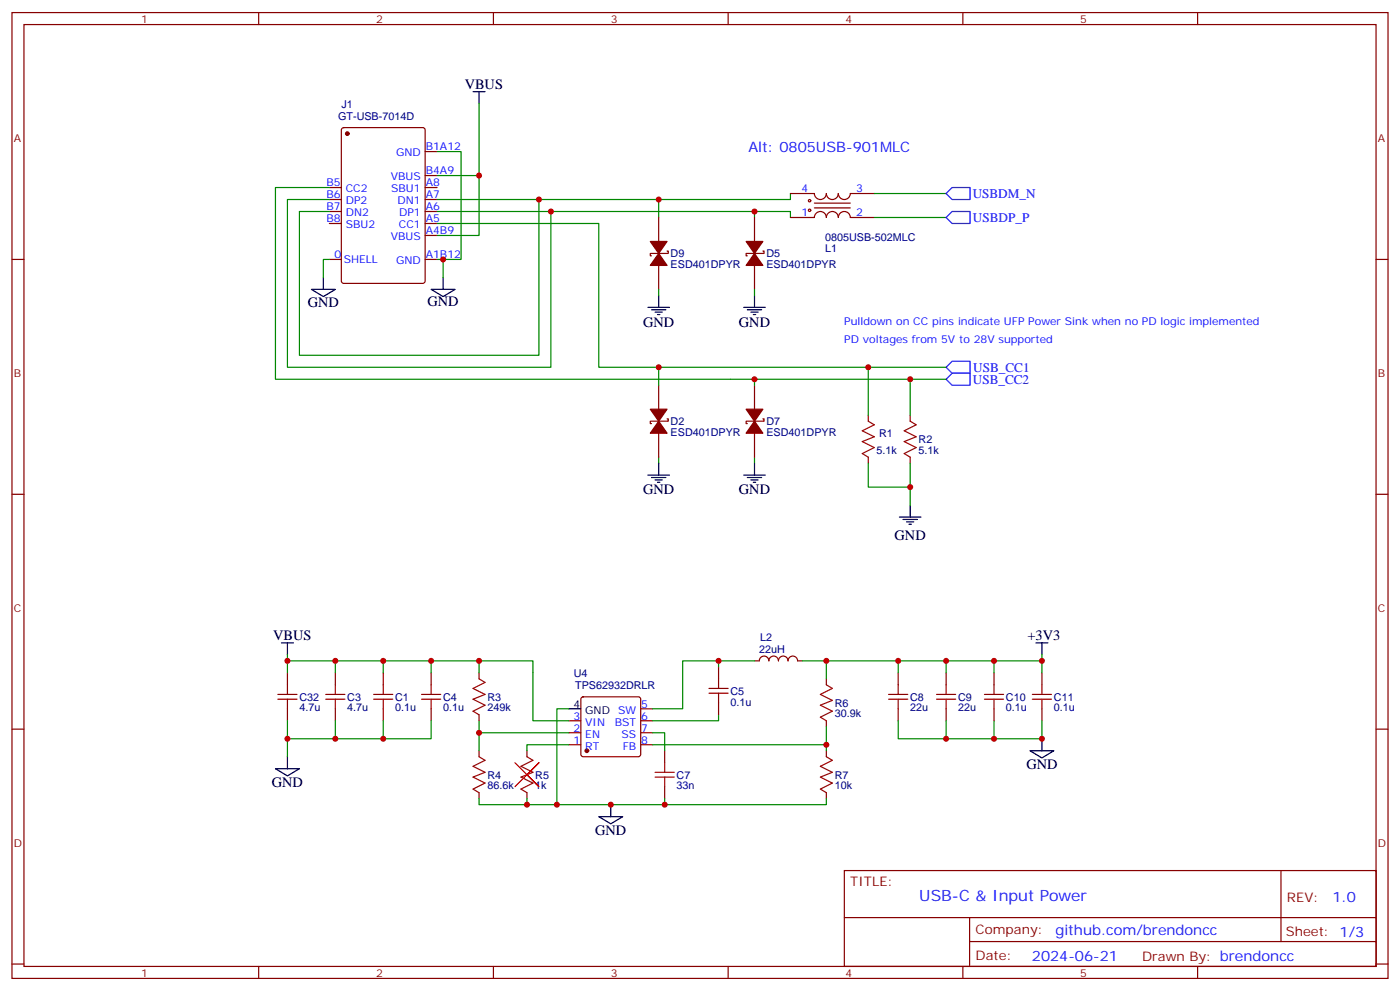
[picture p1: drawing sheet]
<svg xmlns="http://www.w3.org/2000/svg" width="412mm" height="292mm" viewBox="0 0 412 292" stroke-linecap="round" stroke-linejoin="round" font-family="sans-serif">
<g fill="none" stroke="#870000" stroke-width=".35">
<path d="M3.5 3.7h405.4v284.3h-405.4zM7.1 7.2h398.2v277.3h-398.2zM76.2 3.7v3.5M145.3 3.7v3.5M214.5 3.7v3.5M283.6 3.7v3.5M352.8 3.7v3.5M100.8 37.8l.4-.2h23.3l.7 .4v44.7l-.4 .7h-23.6l-.6-.4-.1-44.7zM97 55.2h3.5M97 58.7h3.5M125.2 55.2h3.6M125.2 58.7h3.6"/>
<path d="M125.2 51.7h3.6M125.2 44.6h3.6M232.8 57h7.1a1.76 1.76 0 0 0 1.8 1.7 1.76 1.76 0 0 0 1.7-1.7 1.76 1.76 0 0 0 1.8 1.7 1.76 1.76 0 0 0 1.7-1.7 1.76 1.76 0 0 0 1.8 1.7 1.76 1.76 0 0 0 1.8-1.7h7M239.9 59.8h10.6M3.5 76.4h3.6M97 76.4h3.5M97 62.3h3.5M97 65.8h3.5M125.2 76.4h3.6M125.2 62.3h3.6M125.2 65.8h3.6M125.2 69.3h3.6"/>
<path d="M194 64v7.1M194 78.1v7.1M196.5 73.9h.3v.7h-5.2v.7h.3M222.2 64v7.1M222.2 78.1v7.1M224.7 73.9h.4v.7h-5.3v.7h.3M232.8 64h7.1a1.76 1.76 0 0 1 1.8-1.7 1.76 1.76 0 0 1 1.7 1.7 1.76 1.76 0 0 1 1.8-1.7 1.76 1.76 0 0 1 1.7 1.7 1.76 1.76 0 0 1 1.8-1.7 1.76 1.76 0 0 1 1.8 1.7h7M239.9 61.2h10.6M405.3 76.4h3.6M194 113.4v7.1M222.2 113.4v7.1M194 127.5v7.1"/>
<path d="M196.5 123.3h.3v.7h-5.2v.7h.3M222.2 127.5v7.1M224.7 123.3h.4v.7h-5.3v.7h.3M255.8 122.2v1.8M255.8 134.6v1.7M268.1 122.2v1.8M268.1 134.6v1.7M3.5 145.5h3.6M405.3 145.5h3.6M84.7 198.1v3.5M98.8 198.1v3.5M112.9 198.1v3.5"/>
<path d="M127 198.1v3.5M141.1 198.1v1.7M211.7 196.3v3.5M222.2 194.6l1.5-.1a1.41 1.41 0 0 1 1.4-1.4 1.41 1.41 0 0 1 1.4 1.5 1.41 1.41 0 0 1 1.4-1.5 1.41 1.41 0 0 1 1.4 1.5 1.41 1.41 0 0 1 1.4-1.5 1.41 1.41 0 0 1 1.4 1.5 1.41 1.41 0 0 1 1.4-1.5 1.41 1.41 0 0 1 1.4 1.5h1.5M243.4 199.8v1.8M264.6 198.1v3.5M278.7 198.1v3.5M292.8 198.1v3.5M306.9 198.1v3.5M3.5 214.7h3.6M84.7 208.7v3.5M98.8 208.7v3.5"/>
<path d="M112.9 208.7v3.5M127 208.7v3.5M141.1 210.4v1.8M167.6 219.3h3.5M167.6 215.7h3.5M167.6 212.2h3.5M171.3 205.3l.5-.2h16.2l.5 .2 .2 .5v16.3l-.2 .5-.5 .2h-16.2l-.5-.3-.2-.4v-16.3zM188.7 219.3h3.6M188.7 215.7h3.6M188.7 212.2h3.6M188.7 208.7h3.6M211.7 206.9v3.5"/>
<path d="M243.4 212.2v1.8M264.6 208.7v3.5M278.7 208.7v3.5M292.8 208.7v3.5M306.9 208.7v3.5M405.3 214.7h3.6M141.1 221v1.8M141.1 233.4v1.7M155.2 221v1.8M155.2 233.4v1.7M195.8 221v3.5M195.8 231.6v3.5"/>
<path d="M243.4 221v1.8M243.4 233.4v1.7M248.7 256.3h156.6v28.2h-156.6zM377.3 256.3v20.9M248.7 270.1h156.5M285.6 277.2h119.6M285.6 270.1v14.2M3.5 283.8h3.6M76.2 284.5v3.5M145.3 284.5v3.5M214.5 284.5v3.5M283.6 284.5v3.5"/>
<path d="M352.8 284.5v3.5M405.3 283.8h3.6"/>
<circle cx="238.5" cy="59.1" r=".35"/>
<circle cx="238.5" cy="61.9" r=".35"/>
</g>
<path d="M278.7 57l1.8-1.8h5.3v3.5h-5.3zM278.7 64l1.8-1.7h5.3v3.5h-5.3zM278.7 111.7l1.8-1.8h5.3v3.5h-5.3zM278.7 108.1l1.8-1.7h5.3v3.5h-5.3z" fill="none" stroke="#00f" stroke-width=".35"/>
<g fill="#870000" stroke="#870000" stroke-width=".35">
<path d="M222.2 74.6l2.5 3.5h-4.9z"/>
<path d="M219.8 71.1h4.9l-2.5 3.5z"/>
<path d="M194 74.6l2.5 3.5h-4.9z"/>
<path d="M191.6 71.1h4.9l-2.5 3.5z"/>
<path d="M194 124l2.5 3.5h-4.9z"/>
<path d="M191.6 120.5h4.9l-2.5 3.5z"/>
<path d="M222.2 124l2.5 3.5h-4.9z"/>
<path d="M219.8 120.5h4.9l-2.5 3.5z"/>
<circle cx="172.9" cy="221" r=".53"/>
<circle cx="102.3" cy="39.3" r=".53"/>
</g>
<g fill="none" stroke="#000" stroke-width=".35">
<path d="M139.3 27h3.6M141.1 27v3.5M91.7 85.2h7.1l-3.6 2.1zM95.2 81.7v3.5M127 85.2h7.1l-3.6 2.1zM130.5 81.7v3.5M190.9 90.5h6.3M191.9 91.2h4.2M193 91.9h2.1M193.7 92.6h.7M194 87v3.5M219.1 90.5h6.3"/>
<path d="M220.1 91.2h4.3M221.2 91.9h2.1M221.9 92.6h.7M222.2 87v3.5M190.9 139.9h6.3M194 136.3v3.6M219.1 139.9h6.3M222.2 136.3v3.6M191.9 140.6h4.2M193 141.3h2.1M193.7 142h.7M220.1 140.6h4.3"/>
<path d="M221.2 141.3h2.1M221.9 142h.7M264.9 152.2h6.4M266 152.9h4.2M267.1 153.6h2.1M267.8 154.3h.7M268.1 148.7v3.5M82.9 189.3h3.5M84.7 189.3v3.5M305.2 189.3h3.5M306.9 189.3v3.5M167.6 208.7h3.5"/>
<path d="M306.9 217.5v3.5M81.1 226.3h7.1l-3.5 2.1zM84.7 222.8v3.5M179.9 236.9v3.5M303.4 221h7l-3.5 2.1zM176.4 240.4h7l-3.5 2.1z"/>
</g>
<g fill="none" stroke="#a10000" stroke-width=".35">
<path d="M255.8 124l1.7 1.1-3.5 1.7 3.5 1.8-3.5 1.4 3.5 1.8-3.5 1.7 1.8 1.1M268.1 124l1.8 1.1-3.6 1.7 3.6 1.8-3.6 1.4 3.6 1.8-3.6 1.7 1.8 1.1M141.1 199.8l1.8 1.1-3.6 1.8 3.6 1.7-3.6 1.4 3.6 1.8-3.6 1.8 1.8 1M211.7 199.8v2.9M81.8 205.8h5.7M81.8 204.4h5.7M84.7 201.6v2.8M84.7 205.8v2.9M96 205.8h5.6M96 204.4h5.6M98.8 201.6v2.8M98.8 205.8v2.9"/>
<path d="M110.1 205.8h5.6M110.1 204.4h5.6M112.9 201.6v2.8M112.9 205.8v2.9M124.2 205.8h5.6M124.2 204.4h5.6M127 201.6v2.8M127 205.8v2.9M208.8 202.7h5.7M208.8 204.1h5.7M211.7 204.1v2.8M243.4 201.6l1.8 1.1-3.5 1.7 3.5 1.8-3.5 1.4 3.5 1.8-3.5 1.7 1.7 1.1"/>
<path d="M261.8 205.8h5.6M261.8 204.4h5.6M264.6 201.6v2.8M264.6 205.8v2.9M275.9 205.8h5.6M275.9 204.4h5.6M278.7 201.6v2.8M278.7 205.8v2.9M290 205.8h5.6M290 204.4h5.6M292.8 201.6v2.8M292.8 205.8v2.9"/>
<path d="M304.1 205.8h5.6M304.1 204.4h5.6M306.9 201.6v2.8M306.9 205.8v2.9M141.1 222.8l1.8 1-3.6 1.8 3.6 1.8-3.6 1.4 3.6 1.7-3.6 1.8 1.8 1.1M155.2 222.8l1.8 1-3.5 1.8 3.5 1.8-3.5 1.4 3.5 1.7-3.5 1.8 1.7 1.1M193 227.4h5.6M193 228.8h5.6M195.8 224.5v2.9M195.8 228.8v2.8M243.4 222.8l1.8 1-3.5 1.8 3.5 1.8-3.5 1.4 3.5 1.7-3.5 1.8 1.7 1.1"/>
</g>
<g fill="none" stroke="#008700" stroke-width=".35">
<path d="M141.1 30.5v38.8h-12.3M97 58.7h-12.3v49.4h77.6v-45.8M97 55.2h-15.9v56.5h197.6M128.8 44.6h7v31.8h-5.3M128.8 51.7h12.3M158.7 58.7v45.9h-70.5v-42.3h8.8M194 58.7v5.3M232.8 57v1.7h-104M257.5 57h21.2M97 76.4h-1.8v5.3M128.8 76.4h1.7v5.3M128.8 62.3h104v1.7"/>
<path d="M128.8 65.8h47.6v42.3h17.6M222.2 62.3v1.7M257.5 64h21.2M194 85.2v1.8M222.2 85.2v1.8M194 108.1h84.7M194 108.1v5.3M222.2 111.7v1.7M255.8 108.1v14.1M268.1 111.7v10.5M194 134.6v1.7M222.2 134.6v1.7"/>
<path d="M255.8 136.3v7.1h12.3v-7.1M268.1 143.4v5.3M84.7 192.8v1.8M98.8 194.6h-14.1v3.5M112.9 198.1v-3.5h14.1v3.5M112.9 194.6h-14.1v3.5M127 194.6h14.1v3.5M141.1 194.6h15.9v17.6h10.6M211.7 194.6v1.7M222.2 194.6h-21.1v14.1h-8.8M236.4 194.6h7v5.2M243.4 194.6h63.5"/>
<path d="M264.6 194.6v3.5M278.7 194.6v3.5M292.8 194.6v3.5M306.9 192.8v5.3M84.7 212.2v5.3h14.1M84.7 217.5v5.3M98.8 212.2v5.3h28.2v-5.3M112.9 212.2v5.3M141.1 212.2v8.8M141.1 215.7h26.5M167.6 208.7h-3.6v28.2h-8.8M167.6 219.3h-12.4v1.7"/>
<path d="M192.3 215.7h3.5v5.3M211.7 210.4v1.8h-19.4M243.4 214v5.3h-51.1M243.4 219.3v1.7M264.6 212.2v5.3h42.3v-5.3M278.7 212.2v5.3M292.8 212.2v5.3M141.1 235.1v1.8h14.1v-1.8M195.8 235.1v1.8h-31.8M243.4 235.1v1.8h-47.6"/>
</g>
<path d="M151.7 224.5l7 7.1-3.5-3.5 3.5-3.6-7 7.1" fill="none" stroke="#f00" stroke-width=".35"/>
<g fill="#c00">
<circle cx="112.9" cy="194.6" r=".88"/>
<circle cx="112.9" cy="217.5" r=".88"/>
<circle cx="127" cy="194.6" r=".88"/>
<circle cx="141.1" cy="215.7" r=".88"/>
<circle cx="141.1" cy="194.6" r=".88"/>
<circle cx="164" cy="236.9" r=".88"/>
<circle cx="211.7" cy="194.6" r=".88"/>
<circle cx="155.2" cy="236.9" r=".88"/>
<circle cx="243.4" cy="219.3" r=".88"/>
<circle cx="195.8" cy="236.9" r=".88"/>
<circle cx="243.4" cy="194.6" r=".88"/>
<circle cx="264.6" cy="194.6" r=".88"/>
<circle cx="278.7" cy="194.6" r=".88"/>
<circle cx="292.8" cy="194.6" r=".88"/>
<circle cx="306.9" cy="194.6" r=".88"/>
<circle cx="292.8" cy="217.5" r=".88"/>
<circle cx="278.7" cy="217.5" r=".88"/>
<circle cx="306.9" cy="217.5" r=".88"/>
<circle cx="268.1" cy="143.4" r=".88"/>
<circle cx="141.1" cy="51.7" r=".88"/>
<circle cx="130.5" cy="76.4" r=".88"/>
<circle cx="179.9" cy="236.9" r=".88"/>
<circle cx="84.7" cy="194.6" r=".88"/>
<circle cx="98.8" cy="194.6" r=".88"/>
<circle cx="84.7" cy="217.5" r=".88"/>
<circle cx="98.8" cy="217.5" r=".88"/>
<circle cx="162.3" cy="62.3" r=".88"/>
<circle cx="158.8" cy="58.7" r=".88"/>
<circle cx="194" cy="58.7" r=".88"/>
<circle cx="222.3" cy="62.3" r=".88"/>
<circle cx="222.3" cy="111.7" r=".88"/>
<circle cx="194" cy="108.1" r=".88"/>
<circle cx="268.1" cy="111.7" r=".88"/>
<circle cx="255.8" cy="108.1" r=".88"/>
</g>
<text font-size="4.6" fill="#00f" x="270.8" y="265.3">USB-C &amp; Input Power</text>
<g font-size="4.2">
<text x="136.9" y="26.3">VBUS</text>
<text x="90.7" y="90.5">GND</text>
<text x="125.9" y="90.2">GND</text>
<text x="189.4" y="96.1">GND</text>
<text x="217.7" y="96.1">GND</text>
<text x="189.4" y="145.5">GND</text>
<text x="217.7" y="145.5">GND</text>
<text x="263.5" y="158.9">GND</text>
<text x="80.4" y="188.6">VBUS</text>
<text x="302.7" y="188.6">+3V3</text>
<text x="302.3" y="226.3">GND</text>
<text x="80.1" y="231.6">GND</text>
<text x="175.3" y="245.7">GND</text>
</g>
<g font-size="4.2" fill="#00f">
<text x="220.5" y="44.6">Alt: 0805USB-901MLC</text>
<text x="392.5" y="265.6">1.0</text>
<text x="310.9" y="275.1">github.com/brendoncc</text>
<text x="304" y="282.9">2024-06-21</text>
</g>
<g font-size="3.9" fill="#00f">
<text x="286.5" y="58.2">USBDM_N</text>
<text x="286.6" y="65.2">USBDP_P</text>
<text x="286.6" y="113">USB_CC2</text>
<text x="286.7" y="109.5">USB_CC1</text>
</g>
<g font-size="3.9" fill="#800">
<text x="250.5" y="260.9">TITLE:</text>
<text x="379.1" y="265.6">REV:</text>
<text x="287.4" y="275.1">Company:</text>
<text x="378.7" y="275.7">Sheet: 1/3</text>
<text x="287.4" y="282.8">Date:</text>
<text x="336.4" y="282.8">Drawn By: brendoncc</text>
</g>
<g font-size="3.2" fill="#800">
<text x="41.6" y="6.7">1</text>
<text x="110.8" y="6.7">2</text>
<text x="179.9" y="6.7">3</text>
<text x="249.1" y="6.7">4</text>
<text x="318.2" y="6.7">5</text>
<text x="4.1" y="41.8">A</text>
<text x="405.9" y="41.8">A</text>
<text x="4.1" y="110.9">B</text>
<text x="405.9" y="110.9">B</text>
<text x="4.1" y="180.1">C</text>
<text x="405.9" y="180.1">C</text>
<text x="4.1" y="249.2">D</text>
<text x="405.9" y="249.2">D</text>
<text x="41.6" y="287.5">1</text>
<text x="110.8" y="287.5">2</text>
<text x="179.9" y="287.5">3</text>
<text x="249.1" y="287.5">4</text>
<text x="318.2" y="287.5">5</text>
</g>
<g font-size="3.2" fill="#000080">
<text x="99.6" y="35.2">GT-USB-7014D</text>
<text x="100.6" y="31.7">J1</text>
<text x="243.1" y="71.1">0805USB-502MLC</text>
<text x="197.6" y="75.7">D9</text>
<text x="225.8" y="75.7">D5</text>
<text x="243.1" y="74.3">L1</text>
<text x="197.6" y="78.8">ESD401DPYR</text>
<text x="225.8" y="79">ESD401DPYR</text>
<text x="197.6" y="125.1">D2</text>
<text x="225.8" y="125.1">D7</text>
<text x="197.6" y="128.2">ESD401DPYR</text>
<text x="225.8" y="128.4">ESD401DPYR</text>
<text x="258.9" y="128.7">R1</text>
<text x="270.6" y="130.4">R2</text>
<text x="258.2" y="133.5">5.1k</text>
<text x="270.6" y="133.5">5.1k</text>
<text x="223.9" y="188.6">L2</text>
<text x="223.6" y="192.1">22uH</text>
<text x="169" y="199.2">U4</text>
<text x="169.4" y="202.8">TPS62932DRLR</text>
<text x="88.2" y="209.5">4.7u</text>
<text x="88.2" y="206.3">C32</text>
<text x="102.3" y="209.5">4.7u</text>
<text x="102.3" y="206.3">C3</text>
<text x="116.4" y="209.5">0.1u</text>
<text x="116.4" y="206.3">C1</text>
<text x="130.5" y="209.5">0.1u</text>
<text x="130.5" y="206.3">C4</text>
<text x="143.6" y="209.5">249k</text>
<text x="143.6" y="206.3">R3</text>
<text x="215.2" y="207.7">0.1u</text>
<text x="215.2" y="204.5">C5</text>
<text x="245.9" y="208.1">R6</text>
<text x="268.1" y="209.5">22u</text>
<text x="268.1" y="206.3">C8</text>
<text x="282.2" y="209.5">22u</text>
<text x="282.2" y="206.3">C9</text>
<text x="296.3" y="209.5">0.1u</text>
<text x="296.3" y="206.3">C10</text>
<text x="310.4" y="209.5">0.1u</text>
<text x="310.4" y="206.3">C11</text>
<text x="245.9" y="211.2">30.9k</text>
<text x="143.6" y="232.4">86.6k</text>
<text x="143.6" y="229.2">R4</text>
<text x="157.7" y="232.4">1k</text>
<text x="157.7" y="229.2">R5</text>
<text x="199.3" y="232.4">33n</text>
<text x="199.3" y="229.2">C7</text>
<text x="245.9" y="232.4">10k</text>
<text x="245.9" y="229.2">R7</text>
</g>
<g font-size="3.2" fill="#00f">
<text x="116.6" y="46">GND</text>
<text x="125.4" y="44.3">B1A12</text>
<text x="115.1" y="53.1">VBUS</text>
<text x="125.4" y="51.3">B4A9</text>
<text x="96.2" y="54.9">B5</text>
<text x="96.2" y="58.4">B6</text>
<text x="101.8" y="56.6">CC2</text>
<text x="115.2" y="56.6">SBU1</text>
<text x="125.4" y="58.4">A7</text>
<text x="125.4" y="54.9">A8</text>
<text x="236.1" y="56.6">4</text>
<text x="252.2" y="56.6">3</text>
<text x="96.2" y="61.9">B7</text>
<text x="96.2" y="65.4">B8</text>
<text x="101.8" y="60.1">DP2</text>
<text x="101.8" y="63.7">DN2</text>
<text x="117.1" y="60.1">DN1</text>
<text x="117.6" y="63.7">DP1</text>
<text x="125.4" y="65.4">A5</text>
<text x="125.4" y="61.9">A6</text>
<text x="236.1" y="63.7">1</text>
<text x="252.2" y="63.7">2</text>
<text x="101.8" y="67.2">SBU2</text>
<text x="115.1" y="70.7">VBUS</text>
<text x="117.5" y="67.2">CC1</text>
<text x="125.4" y="69">A4B9</text>
<text x="98.5" y="76">0</text>
<text x="101.2" y="77.4">SHELL</text>
<text x="116.6" y="77.8">GND</text>
<text x="125.4" y="76">A1B12</text>
<text x="248.7" y="95.8">Pulldown on CC pins indicate UFP Power Sink when no PD logic implemented</text>
<text x="248.7" y="101.1">PD voltages from 5V to 28V supported</text>
<text x="188.9" y="208.3">5</text>
<text x="168.9" y="215.4">2</text>
<text x="168.9" y="211.8">3</text>
<text x="172.4" y="213.6">VIN</text>
<text x="181.1" y="213.6">BST</text>
<text x="182.1" y="210.1">SW</text>
<text x="188.9" y="211.8">6</text>
<text x="188.9" y="215.4">7</text>
<text x="168.9" y="218.9">1</text>
<text x="172.4" y="220.7">RT</text>
<text x="172.4" y="217.1">EN</text>
<text x="183.1" y="217.1">SS</text>
<text x="183.4" y="220.7">FB</text>
<text x="188.9" y="218.9">8</text>
</g>
<g font-size="3.2">
<text x="168.9" y="208.3">4</text>
<text x="172.4" y="210.1">GND</text>
</g>
</svg>
